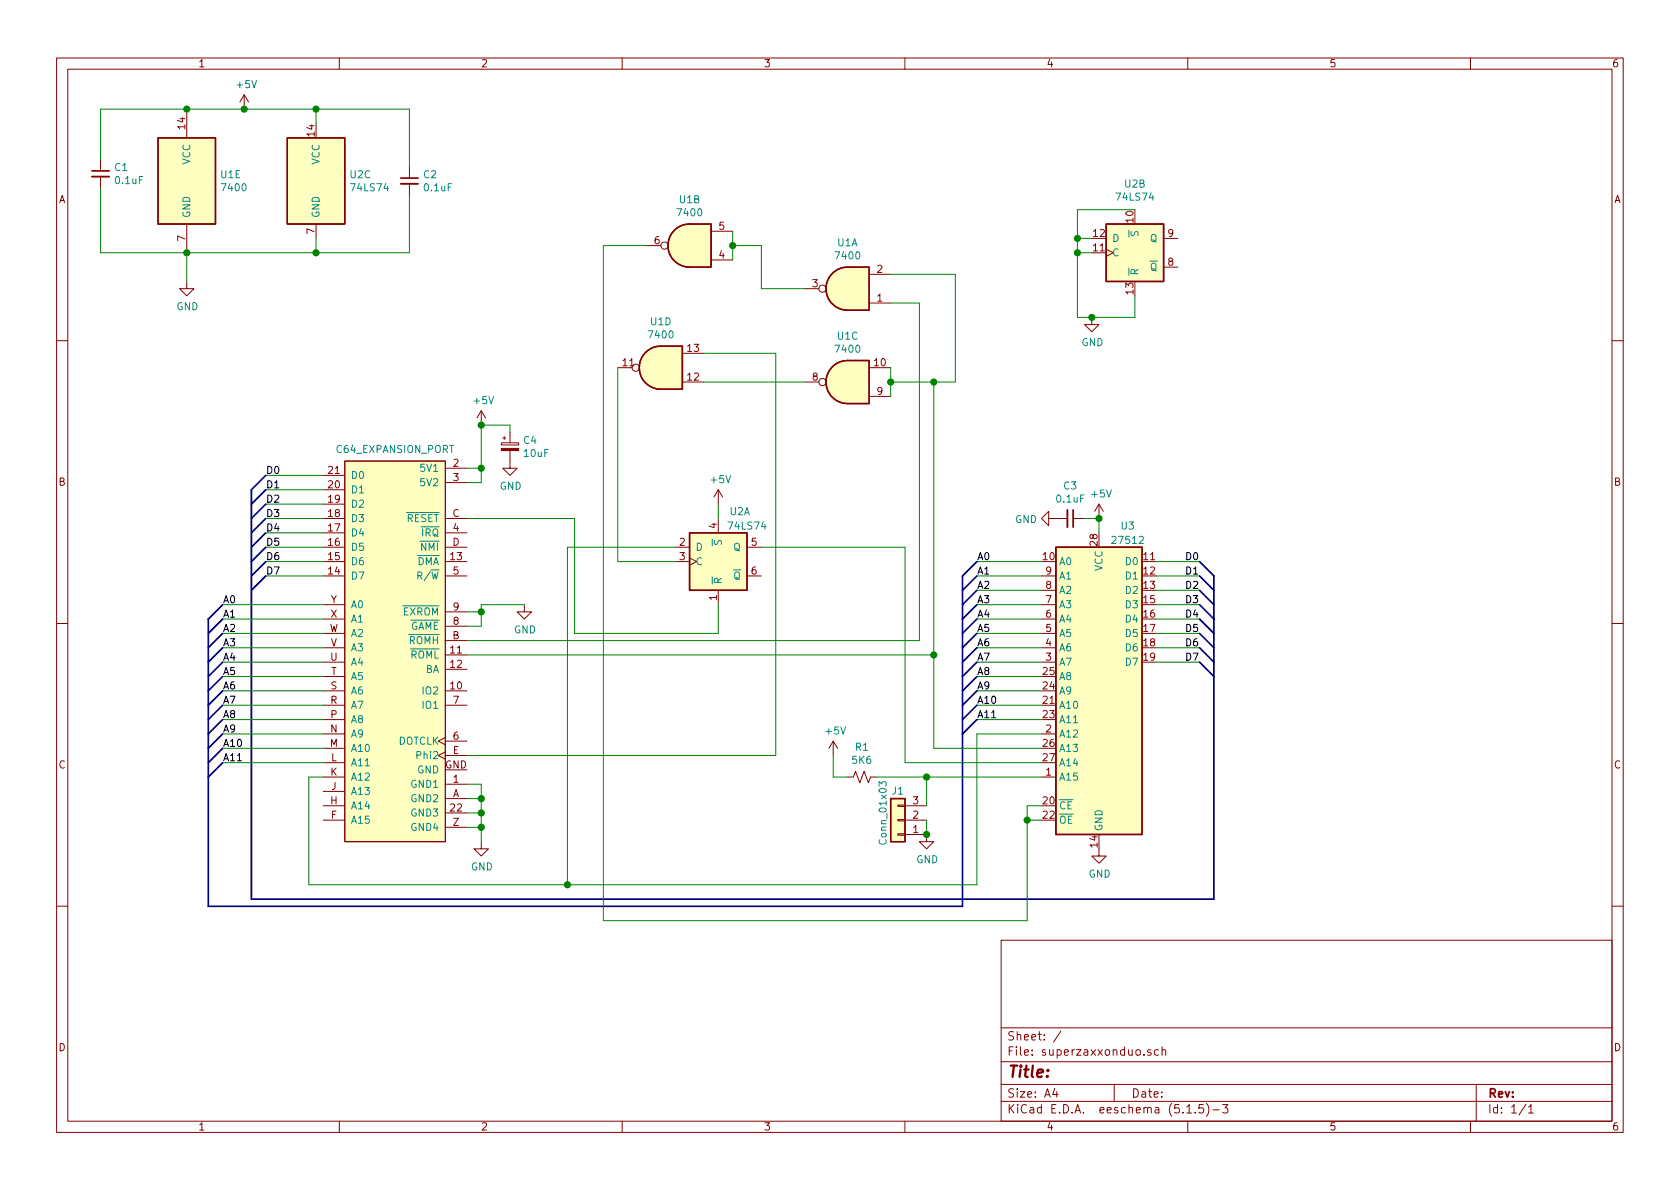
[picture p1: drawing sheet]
<svg xmlns="http://www.w3.org/2000/svg" width="297mm" height="210mm" viewBox="0 0 297 210" stroke-linecap="round" stroke-linejoin="round" font-family="sans-serif">
<g fill="none" stroke="#840000" stroke-width=".18">
<path d="M10 10.3h277v189.9h-277zM12 12.2h273v186.1h-273zM33 19.3v5.1M43.2 16.8l-.8 1.2M43.2 16.8v2.5M43.2 16.8l.7 1.2M60 10.3v1.9M110 10.3v1.9M160 10.3v1.9M210 10.3v1.9M260 10.3v1.9M17.8 28.2v2"/>
<path d="M17.8 31.2v2.1M33 39.6v5.1M55.9 39.6v2.6M72.4 29.5v2M72.4 32.5v2M33 49.8v1.2h1.3l-1.3 1.3-1.3-1.3h1.3M114.3 43.4h2.5M125.7 46h3.8M125.7 40.9h3.8M142.2 51h2.6M153.7 53.6h3.8M153.7 48.5h3.8"/>
<path d="M193 56.1v1.3h1.3l-1.3 1.3-1.2-1.3h1.2M195.6 44.1l1.2 .6-1.2 .6M205.7 47.2h2.6M205.7 42.2h2.6M10 60.2h2M85.1 72.6l-.8 1.3M85.1 72.6v2.6M85.1 72.6l.8 1.3M88.6 78.3h3.1v.4h-3.1zM88.9 77.5h.5M89.2 77.2v.5M90.2 79.7v3.1h1.2l-1.2 1.3-1.3-1.3h1.3"/>
<path d="M90.2 76.4v1.9M109.2 65h2.6M120.6 67.6h3.9M120.6 62.5h3.9M142.2 67.6h2.6M153.7 65h3.8M153.7 70.1h3.8M285 60.2h2M57.1 91.7h3.9M57.1 99.3h3.9M57.1 96.8h3.9M57.1 94.2h3.9"/>
<path d="M57.1 89.1h3.9M57.1 86.6h3.9M57.1 84.1h3.9M61 81.5h17.7v67.3h-17.7zM78.7 91.7h3.8M78.7 99.3h3.8M78.7 96.8h3.8M78.7 94.2h3.8M78.7 82.8h3.8M78.7 85.3h3.8M119.4 99.3h2.5M119.4 96.8h2.5"/>
<path d="M121.9 98.7l1.3 .6-1.3 .6M127 86.6l-.8 1.3M127 86.6v2.5M127 91.7v2.5M127 86.6l.8 1.3M132.1 96.8h2.5M185.4 91.7v-1.3l-1.3 1.3 1.3 1.3v-1.3h3.3M189.7 91.7h2.1M194.3 89.1l-.8 1.3M194.3 89.1v2.6M194.3 89.1l.8 1.3M10 110.3h2"/>
<path d="M57.1 117.1h3.9M57.1 114.5h3.9M57.1 112h3.9M57.1 109.5h3.9M57.1 106.9h3.9M57.1 101.8h3.9M57.1 119.6h3.9M78.7 101.8h3.8M78.7 115.8h3.8M78.7 118.4h3.8M78.7 110.7h3.8M78.7 108.2h3.8"/>
<path d="M78.7 113.3h3.8M92.7 106.9v1.3h1.3l-1.3 1.3-1.3-1.3h1.3M127 104.4v2.5M132.1 101.8h2.5M184.1 117.1h2.6M184.1 114.5h2.6M184.1 112h2.6M184.1 109.5h2.6M184.1 106.9h2.6M184.1 104.4h2.6M184.1 101.8h2.6M285 110.3h2"/>
<path d="M57.1 137.4h3.9M57.1 129.8h3.9M57.1 122.2h3.9M57.1 124.7h3.9M57.1 139.9h3.9M57.1 134.9h3.9M57.1 132.3h3.9M57.1 127.2h3.9M78.7 130.4l-1.2 .7 1.2 .6M78.7 133l-1.2 .6 1.2 .6M78.7 138.7h3.8M78.7 122.2h3.8"/>
<path d="M78.7 131.1h3.8M78.7 124.7h3.8M78.7 133.6h3.8M78.7 136.1h3.8M147.3 131.1l-.7 1.2M147.3 131.1v2.5M147.3 131.1l.8 1.2M149.9 137.4h1l.4-1 .7 2 .8-2 .7 2 .4-1h1M184.1 137.4h2.6M184.1 129.8h2.6M57.1 145h3.9M57.1 142.5h3.9"/>
<path d="M78.7 143.8h3.8M78.7 141.2h3.8M78.7 146.3h3.8M85.1 148.8v1.3h1.3l-1.3 1.3-1.3-1.3h1.3M158.7 142.4h1.3v.2h-1.3zM158.7 147.4h1.3v.3h-1.3zM158.7 144.9h1.3v.3h-1.3zM160 147.6h3.8v1.2h1.3l-1.3 1.3-1.2-1.3h1.2M160 145h3.8M160 142.5h3.8M194.3 150.1v1.3h1.3l-1.3 1.2-1.3-1.2h1.3M10 160.2h2"/>
<path d="M177 166.3h108v32h-108zM285 160.2h2M60 198.3v1.9M110 198.3v1.9M160 198.3v1.9M177 194.8h108M177 191.8h108M177 187.8h108M177 181.8h108M186.5 192.5l-.4 1h1M186.8 193v1M187.6 182.3l-1.3 2"/>
<path d="M197 191.8v3M202.3 186.5v.1M203.5 185.7a.37 .37 0 0 0-.6 .1l.1 .2 .5 .2 .1 .1-.3 .3-.4-.1M204.8 185.7l-.4-.1-.3 .3 .1 .6 .2 .1 .4-.1M205.5 185.7a.37 .37 0 0 1 .6 .1v.8M205.5 185.1v1.5M209.8 195.8l.5-.5v1.5M209.8 196.8h.9M210 198.3v1.9M211.3 196.7v.1M212.8 195.3h-.8v.7l.2-.1 .5 .1 .1 .2v.5l-.3 .1-.5-.1M213.3 195.1a1.71 1.71 0 0 1 0 2.3"/>
<path d="M214.5 196.3h1.1M216.2 195.3h.9l-.5 .6 .4 .1v.7l-.2 .1-.6-.1M260 198.3v1.9M261 191.8v6.5M269.8 195.2l-1.2 2M270.3 195.8l.4-.5v1.5M270.3 196.8h.8"/>
<circle cx="117.5" cy="43.4" r=".63"/>
<circle cx="145.4" cy="51" r=".63"/>
<circle cx="112.4" cy="65" r=".63"/>
<circle cx="145.4" cy="67.6" r=".63"/>
</g>
<path d="M16.3 31.2h3M70.9 32.5h3M188.7 90.2v3" fill="none" stroke="#840000" stroke-width=".33"/>
<path d="M16.3 30.2h3M70.9 31.5h3M189.7 90.2v3" fill="none" stroke="#840000" stroke-width=".3"/>
<path d="M88.6 79.3h3.1v.4h-3.1z" fill="#840000" stroke="#840000" stroke-width=".18"/>
<g fill="#ffffc2" stroke="#ffffc2" stroke-width=".18">
<path d="M157.5 141.2h2.5v7.6h-2.5z"/>
<path d="M186.7 96.8h15.2v50.8h-15.2z"/>
<path d="M27.9 24.4h10.2v15.2h-10.2z"/>
<path d="M147.2 48.4a3.7 3.7 0 0 1 2.7-1.2v7.7a3.8 3.8 0 0 1-3.6-2.4 3.8 3.8 0 0 1 .9-4.1z"/>
<path d="M149.9 47.2h3.8v7.7h-3.8z"/>
<path d="M119.2 40.7a3.7 3.7 0 0 1 2.7-1.1v7.6a3.8 3.8 0 0 1-3.5-2.3 3.8 3.8 0 0 1 .8-4.2z"/>
<path d="M121.9 39.6h3.8v7.6h-3.8z"/>
<path d="M61 81.5h17.7v67.3h-17.7z"/>
<path d="M147.2 64.9a3.7 3.7 0 0 1 2.7-1.2v7.7a3.8 3.8 0 0 1-3.6-2.4 3.8 3.8 0 0 1 .9-4.1z"/>
<path d="M149.9 63.7h3.8v7.7h-3.8z"/>
<path d="M195.6 39.6h10.1v10.2h-10.1z"/>
<path d="M121.9 94.2h10.2v10.2h-10.2z"/>
<path d="M50.8 24.4h10.2v15.2h-10.2z"/>
<path d="M114.1 62.3a3.7 3.7 0 0 1 2.7-1.1v7.6a3.8 3.8 0 0 1-3.5-2.3 3.8 3.8 0 0 1 .8-4.2z"/>
<path d="M116.8 61.2h3.8v7.6h-3.8z"/>
</g>
<path d="M27.9 24.4h10.2v15.2h-10.2zM50.8 24.4h10.2v15.2h-10.2zM195.6 39.6h10.1v10.2h-10.1zM119.2 40.7a3.7 3.7 0 0 1 2.7-1.1h3.8v7.6h-3.8a3.8 3.8 0 0 1-3.5-2.3 3.8 3.8 0 0 1 .8-4.2zM147.2 48.4a3.7 3.7 0 0 1 2.7-1.2h3.8v7.7h-3.8a3.8 3.8 0 0 1-3.6-2.4 3.8 3.8 0 0 1 .9-4.1zM114.1 62.3a3.7 3.7 0 0 1 2.7-1.1h3.8v7.6h-3.8a3.8 3.8 0 0 1-3.5-2.3 3.8 3.8 0 0 1 .8-4.2zM147.2 64.9a3.7 3.7 0 0 1 2.7-1.2h3.8v7.7h-3.8a3.8 3.8 0 0 1-3.6-2.4 3.8 3.8 0 0 1 .9-4.1zM121.9 94.2h10.2v10.2h-10.2zM186.7 96.8h15.2v50.8h-15.2zM157.5 141.2h2.5v7.6h-2.5z" fill="none" stroke="#840000" stroke-width=".25"/>
<path d="M155.4 139v-.8l.5 .4 .1-.3h.6l.1 .5-.1 .2" fill="none" stroke="#008484" stroke-width=".18"/>
<g fill="none" stroke="#000084" stroke-width=".3">
<path d="M47 84.1l-2.6 2.5v72.4h170.2v-57.2l-2.5-2.5M47 99.3l-2.6 2.5M47 86.6l-2.6 2.5M47 89.1l-2.6 2.6M47 91.7l-2.6 2.5M47 94.2l-2.6 2.6M47 96.8l-2.6 2.5M172.7 99.3l-2.5 2.5v58.5h-133.4v-50.8l2.6-2.6M39.4 109.5l-2.6 2.5M39.4 119.6l-2.6 2.6M39.4 117.1l-2.6 2.5M39.4 114.5l-2.6 2.6"/>
<path d="M39.4 112l-2.6 2.5M47 101.8l-2.6 2.6M172.7 109.5l-2.5 2.5M172.7 117.1l-2.5 2.5M172.7 114.5l-2.5 2.6M172.7 101.8l-2.5 2.6M172.7 112l-2.5 2.5M172.7 106.9l-2.5 2.6M172.7 104.4l-2.5 2.5M172.7 119.6l-2.5 2.6M212.1 109.5l2.5 2.5M212.1 106.9l2.5 2.6"/>
<path d="M212.1 104.4l2.5 2.5M212.1 101.8l2.5 2.6M212.1 112l2.5 2.5M212.1 114.5l2.5 2.6M212.1 117.1l2.5 2.5M39.4 127.2l-2.6 2.6M39.4 124.7l-2.6 2.5M39.4 122.2l-2.6 2.5M39.4 134.9l-2.6 2.5M39.4 132.3l-2.6 2.6M39.4 129.8l-2.6 2.5M172.7 124.7l-2.5 2.5"/>
<path d="M172.7 122.2l-2.5 2.5M172.7 127.2l-2.5 2.6"/>
</g>
<g fill="none" stroke="#008400" stroke-width=".18">
<path d="M55.9 19.3v2.5M17.8 28.2v-8.9h54.6v10.2M17.8 33.3v11.4h54.6v-10.2M200.7 37.1h-10.2v19h10.2v-3.8M33 44.7v5.1M55.9 42.2v2.5M114.3 43.4h-7.6v119.4h74.9v-20.3h2.5M129.5 43.4h5.1v7.6h7.6M129.5 40.9v5.1M157.5 53.6h5.1v59.7h-80.1M157.5 48.5h11.4v19.1h-11.4M190.5 42.2h2.5"/>
<path d="M190.5 44.7h2.5M90.2 76.4v-1.2h-5.1v10.1h-2.6M109.2 65v34.3h10.2M124.5 62.5h12.7v71.1h-54.7M124.5 67.6h17.7M157.5 65v5.1M165.1 67.6v64.7h19M47 99.3h10.1M47 96.8h10.1M47 86.6h10.1M47 89.1h10.1M47 91.7h10.1"/>
<path d="M47 94.2h10.1M47 84.1h10.1M82.5 91.7h19.1v20.3h25.4v-5.1M82.5 82.8h2.6M119.4 96.8h-19.1v59.7M127 89.1v2.6M134.6 96.8h25.4v38.1h24.1M172.7 99.3h11.4M191.8 91.7h2.5v2.5M204.5 99.3h7.6M39.4 106.9h17.7M39.4 119.6h17.7"/>
<path d="M39.4 109.5h17.7M39.4 112h17.7M39.4 114.5h17.7M39.4 117.1h17.7M47 101.8h10.1M82.5 108.2h2.6M82.5 115.8h82.6M92.7 106.9h-7.6v3.8h-2.6M172.7 106.9h11.4M172.7 101.8h11.4M172.7 104.4h11.4M172.7 119.6h11.4"/>
<path d="M172.7 109.5h11.4M172.7 112h11.4M172.7 114.5h11.4M172.7 117.1h11.4M204.5 106.9h7.6M204.5 101.8h7.6M204.5 104.4h7.6M204.5 109.5h7.6M204.5 112h7.6M204.5 114.5h7.6M204.5 117.1h7.6M39.4 122.2h17.7"/>
<path d="M39.4 124.7h17.7M39.4 127.2h17.7M39.4 129.8h17.7M39.4 132.3h17.7M39.4 134.9h17.7M82.5 138.7h2.6v10.1M147.3 133.6v3.8h2.6M154.9 137.4h29.2M163.8 137.4v5.1M172.7 122.2h11.4M172.7 124.7h11.4M172.7 127.2h11.4"/>
<path d="M184.1 129.8h-11.4v26.7h-118.1v-19.1h2.5M82.5 143.8h2.6M82.5 146.3h2.6M82.5 141.2h2.6M163.8 145v2.6M181.6 145h2.5"/>
</g>
<g fill="#008400" stroke="#008400" stroke-width=".25">
<circle cx="85.1" cy="82.8" r=".51"/>
<circle cx="85.1" cy="141.2" r=".51"/>
<circle cx="181.6" cy="145" r=".51"/>
<circle cx="43.2" cy="19.3" r=".51"/>
<circle cx="85.1" cy="108.2" r=".51"/>
<circle cx="194.3" cy="91.7" r=".51"/>
<circle cx="33" cy="44.7" r=".51"/>
<circle cx="85.1" cy="75.2" r=".51"/>
<circle cx="33" cy="19.3" r=".51"/>
<circle cx="55.9" cy="19.3" r=".51"/>
<circle cx="55.9" cy="44.7" r=".51"/>
<circle cx="190.5" cy="44.7" r=".51"/>
<circle cx="165.1" cy="115.8" r=".51"/>
<circle cx="190.5" cy="42.2" r=".51"/>
<circle cx="193" cy="56.1" r=".51"/>
<circle cx="100.3" cy="156.5" r=".51"/>
<circle cx="163.8" cy="137.4" r=".51"/>
<circle cx="163.8" cy="147.6" r=".51"/>
<circle cx="85.1" cy="146.3" r=".51"/>
<circle cx="157.5" cy="67.6" r=".51"/>
<circle cx="165.1" cy="67.6" r=".51"/>
<circle cx="85.1" cy="143.8" r=".51"/>
<circle cx="129.5" cy="43.4" r=".51"/>
</g>
<text font-size="2.8" fill="#840000" x="178" y="190.5">Title:</text>
<g font-size="2.1" fill="#840000">
<text x="178" y="184">Sheet: /</text>
<text x="178" y="186.7">File: superzaxxonduo.sch</text>
<text x="178" y="196.9">KiCad E.D.A. eeschema (5.1.5)-3</text>
<text x="178" y="194.1">Size: A4</text>
<text x="200" y="194.1">Date:</text>
<text x="263" y="194.1">Rev:</text>
<text x="263" y="196.9">Id: 1/1</text>
</g>
<g font-size="1.8" fill="#840000">
<text x="35" y="11.9">1</text>
<text x="85" y="11.9">2</text>
<text x="135" y="11.9">3</text>
<text x="185" y="11.9">4</text>
<text x="235" y="11.9">5</text>
<text x="285" y="11.9">6</text>
<text x="32.8" y="22.8" transform="rotate(-90 32.8 22.8)">14</text>
<text x="55.6" y="24.1" transform="rotate(-90 55.6 24.1)">14</text>
<text x="10.4" y="35.9">A</text>
<text x="285.4" y="35.9">A</text>
<text x="55.6" y="41.4" transform="rotate(-90 55.6 41.4)">7</text>
<text x="127.2" y="40.6">5</text>
<text x="193.3" y="41.9">12</text>
<text x="200.4" y="39.3" transform="rotate(-90 200.4 39.3)">10</text>
<text x="206.5" y="41.9">9</text>
<text x="32.8" y="42.6" transform="rotate(-90 32.8 42.6)">7</text>
<text x="115.7" y="43.2">6</text>
<text x="127.2" y="45.7">4</text>
<text x="193.3" y="44.4">11</text>
<text x="206.5" y="47">8</text>
<text x="143.7" y="50.8">3</text>
<text x="155.1" y="53.3">1</text>
<text x="155.1" y="48.3">2</text>
<text x="200.4" y="52" transform="rotate(-90 200.4 52)">13</text>
<text x="110.2" y="64.8">11</text>
<text x="121.6" y="62.2">13</text>
<text x="154.6" y="64.8">10</text>
<text x="121.6" y="67.3">12</text>
<text x="143.7" y="67.3">8</text>
<text x="155.1" y="69.8">9</text>
<text x="58.1" y="83.8">21</text>
<text x="80.2" y="82.5">2</text>
<text x="10.4" y="85.9">B</text>
<text x="58.1" y="88.9">19</text>
<text x="58.1" y="86.4">20</text>
<text x="80.2" y="85.1">3</text>
<text x="285.4" y="85.9">B</text>
<text x="58.1" y="94">17</text>
<text x="58.1" y="91.4">18</text>
<text x="80" y="91.4">C</text>
<text x="80.2" y="94">4</text>
<text x="126.7" y="93.4" transform="rotate(-90 126.7 93.4)">4</text>
<text x="58.1" y="101.6">14</text>
<text x="58.1" y="99.1">15</text>
<text x="58.1" y="96.5">16</text>
<text x="79.7" y="99.1">13</text>
<text x="80" y="96.5">D</text>
<text x="80.2" y="101.6">5</text>
<text x="120.2" y="96.5">2</text>
<text x="120.2" y="99.1">3</text>
<text x="132.9" y="96.5">5</text>
<text x="132.9" y="101.6">6</text>
<text x="184.5" y="99.1">10</text>
<text x="184.9" y="101.6">9</text>
<text x="194.1" y="96.5" transform="rotate(-90 194.1 96.5)">28</text>
<text x="202.2" y="99.1">11</text>
<text x="202.2" y="101.6">12</text>
<text x="58.5" y="106.7">Y</text>
<text x="80.2" y="107.9">9</text>
<text x="126.7" y="106.1" transform="rotate(-90 126.7 106.1)">1</text>
<text x="184.9" y="106.7">7</text>
<text x="184.9" y="104.1">8</text>
<text x="202.2" y="104.1">13</text>
<text x="202.2" y="106.7">15</text>
<text x="58.2" y="111.8">W</text>
<text x="58.5" y="109.2">X</text>
<text x="80" y="113">B</text>
<text x="80.2" y="110.5">8</text>
<text x="184.9" y="111.8">5</text>
<text x="184.9" y="109.2">6</text>
<text x="202.2" y="109.2">16</text>
<text x="202.2" y="111.8">17</text>
<text x="58.4" y="116.8">U</text>
<text x="58.5" y="114.3">V</text>
<text x="58.5" y="119.4">T</text>
<text x="79.7" y="115.6">11</text>
<text x="79.7" y="118.1">12</text>
<text x="184.5" y="119.4">25</text>
<text x="184.9" y="116.8">3</text>
<text x="184.9" y="114.3">4</text>
<text x="202.2" y="114.3">18</text>
<text x="202.2" y="116.8">19</text>
<text x="58.4" y="124.5">R</text>
<text x="58.5" y="121.9">S</text>
<text x="79.7" y="121.9">10</text>
<text x="80.2" y="124.5">7</text>
<text x="184.5" y="124.5">21</text>
<text x="184.5" y="121.9">24</text>
<text x="58.4" y="129.5">N</text>
<text x="58.5" y="127">P</text>
<text x="80.2" y="130.8">6</text>
<text x="184.5" y="127">23</text>
<text x="184.9" y="129.5">2</text>
<text x="10.4" y="135.9">C</text>
<text x="58.3" y="132.1">M</text>
<text x="58.4" y="137.2">K</text>
<text x="58.5" y="134.6">L</text>
<text x="78.7" y="135.9">GND</text>
<text x="80.1" y="133.3">E</text>
<text x="184.5" y="132.1">26</text>
<text x="184.5" y="134.6">27</text>
<text x="184.9" y="137.2">1</text>
<text x="285.4" y="135.9">C</text>
<text x="58.4" y="142.2">H</text>
<text x="58.6" y="139.7">J</text>
<text x="79.7" y="143.5">22</text>
<text x="80" y="141">A</text>
<text x="80.2" y="138.4">1</text>
<text x="161.4" y="142.2">3</text>
<text x="184.5" y="142.2">20</text>
<text x="58.5" y="144.8">F</text>
<text x="80.1" y="146">Z</text>
<text x="161.4" y="147.3">1</text>
<text x="161.4" y="144.8">2</text>
<text x="184.5" y="144.8">22</text>
<text x="194.1" y="149.8" transform="rotate(-90 194.1 149.8)">14</text>
<text x="10.4" y="185.9">D</text>
<text x="285.4" y="185.9">D</text>
<text x="35" y="199.9">1</text>
<text x="85" y="199.9">2</text>
<text x="135" y="199.9">3</text>
<text x="185" y="199.9">4</text>
<text x="235" y="199.9">5</text>
<text x="285" y="199.9">6</text>
</g>
<g font-size="1.8" fill="#008484">
<text x="42" y="15.6">+5V</text>
<text x="33.7" y="29.1" transform="rotate(-90 33.7 29.1)">VCC</text>
<text x="56.5" y="29.1" transform="rotate(-90 56.5 29.1)">VCC</text>
<text x="20.3" y="30.2">C1</text>
<text x="20.5" y="32.6">0.1uF</text>
<text x="39.1" y="31.5">U1E</text>
<text x="39.4" y="33.8">7400</text>
<text x="62" y="31.5">U2C</text>
<text x="62.2" y="33.8">74LS74</text>
<text x="74.9" y="31.5">C2</text>
<text x="75.1" y="33.8">0.1uF</text>
<text x="120.2" y="35.9">U1B</text>
<text x="197.6" y="35.5">74LS74</text>
<text x="198.9" y="33.2">U2B</text>
<text x="33.7" y="38.6" transform="rotate(-90 33.7 38.6)">GND</text>
<text x="56.5" y="38.6" transform="rotate(-90 56.5 38.6)">GND</text>
<text x="120" y="38.2">7400</text>
<text x="201.3" y="41.8" transform="rotate(-90 201.3 41.8)">S</text>
<text x="147.9" y="45.9">7400</text>
<text x="148.1" y="43.6">U1A</text>
<text x="196.6" y="45.3">C</text>
<text x="196.6" y="42.8">D</text>
<text x="203.4" y="47.9">Q</text>
<text x="203.4" y="42.8">Q</text>
<text x="201.3" y="48.8" transform="rotate(-90 201.3 48.8)">R</text>
<text x="31.2" y="54.9">GND</text>
<text x="114.9" y="59.8">7400</text>
<text x="115.1" y="57.5">U1D</text>
<text x="147.9" y="62.4">7400</text>
<text x="148.1" y="60.1">U1C</text>
<text x="191.2" y="61.2">GND</text>
<text x="83.9" y="71.5">+5V</text>
<text x="59.6" y="80.1">C64_EXPANSION_PORT</text>
<text x="74.6" y="83.4">5V1</text>
<text x="92.6" y="78.5">C4</text>
<text x="92.7" y="80.8">10uF</text>
<text x="62" y="89.8">D2</text>
<text x="62" y="87.2">D1</text>
<text x="62" y="84.7">D0</text>
<text x="74.6" y="86">5V2</text>
<text x="88.3" y="86.6">GND</text>
<text x="125.8" y="85.4">+5V</text>
<text x="186.9" y="88.9">0.1uF</text>
<text x="188.1" y="86.6">C3</text>
<text x="193.1" y="88">+5V</text>
<text x="62" y="94.9">D4</text>
<text x="62" y="92.3">D3</text>
<text x="71.8" y="92.3">RESET</text>
<text x="74.6" y="94.9">IRQ</text>
<text x="129" y="93.6">74LS74</text>
<text x="129.1" y="91.1">U2A</text>
<text x="179.5" y="92.5">GND</text>
<text x="198.3" y="93.6">U3</text>
<text x="62" y="99.9">D6</text>
<text x="62" y="97.4">D5</text>
<text x="73.7" y="99.9">DMA</text>
<text x="74.5" y="97.4">NMI</text>
<text x="122.9" y="97.4">D</text>
<text x="122.9" y="99.9">C</text>
<text x="127.6" y="96.4" transform="rotate(-90 127.6 96.4)">S</text>
<text x="129.7" y="97.4">Q</text>
<text x="187.2" y="99.9">A0</text>
<text x="194.9" y="101" transform="rotate(-90 194.9 101)">VCC</text>
<text x="196.9" y="96.2">27512</text>
<text x="199.2" y="99.9">D0</text>
<text x="62" y="102.5">D7</text>
<text x="62" y="107.6">A0</text>
<text x="74.3" y="102.5">R/W</text>
<text x="127.6" y="103.4" transform="rotate(-90 127.6 103.4)">R</text>
<text x="129.7" y="102.5">Q</text>
<text x="187.2" y="107.6">A3</text>
<text x="187.2" y="105">A2</text>
<text x="187.2" y="102.5">A1</text>
<text x="199.2" y="102.5">D1</text>
<text x="199.2" y="105">D2</text>
<text x="199.2" y="107.6">D3</text>
<text x="62" y="112.6">A2</text>
<text x="62" y="110.1">A1</text>
<text x="71.2" y="108.8">EXROM</text>
<text x="72.3" y="113.9">ROMH</text>
<text x="72.4" y="111.4">GAME</text>
<text x="90.9" y="112">GND</text>
<text x="187.2" y="112.6">A5</text>
<text x="187.2" y="110.1">A4</text>
<text x="199.2" y="110.1">D4</text>
<text x="199.2" y="112.6">D5</text>
<text x="62" y="117.7">A4</text>
<text x="62" y="115.2">A3</text>
<text x="72.5" y="116.5">ROML</text>
<text x="75.2" y="119">BA</text>
<text x="187.2" y="117.7">A7</text>
<text x="187.2" y="115.2">A6</text>
<text x="199.2" y="115.2">D6</text>
<text x="199.2" y="117.7">D7</text>
<text x="62" y="125.3">A7</text>
<text x="62" y="122.8">A6</text>
<text x="62" y="120.3">A5</text>
<text x="74.9" y="122.8">IO2</text>
<text x="74.9" y="125.3">IO1</text>
<text x="187.2" y="125.3">A10</text>
<text x="187.2" y="122.8">A9</text>
<text x="187.2" y="120.3">A8</text>
<text x="62" y="130.4">A9</text>
<text x="62" y="127.9">A8</text>
<text x="70.4" y="131.7">DOTCLK</text>
<text x="146.1" y="129.9">+5V</text>
<text x="187.2" y="130.4">A12</text>
<text x="187.2" y="127.9">A11</text>
<text x="62" y="135.5">A11</text>
<text x="62" y="133">A10</text>
<text x="73.8" y="136.8">GND</text>
<text x="74" y="134.2">Phi2</text>
<text x="150.7" y="135.1">5K6</text>
<text x="151.3" y="132.8">R1</text>
<text x="187.2" y="133">A13</text>
<text x="187.2" y="135.5">A14</text>
<text x="62" y="143.1">A14</text>
<text x="62" y="140.6">A13</text>
<text x="62" y="138">A12</text>
<text x="72.8" y="139.3">GND1</text>
<text x="72.8" y="141.9">GND2</text>
<text x="157.8" y="140.5">J1</text>
<text x="187.2" y="138">A15</text>
<text x="187.2" y="143.1">CE</text>
<text x="62" y="145.7">A15</text>
<text x="72.8" y="144.4">GND3</text>
<text x="72.8" y="146.9">GND4</text>
<text x="156.8" y="149" transform="rotate(-90 156.8 149)">Conn_01x03</text>
<text x="187.2" y="145.7">OE</text>
<text x="194.9" y="147.1" transform="rotate(-90 194.9 147.1)">GND</text>
<text x="83.3" y="153.9">GND</text>
<text x="162" y="152.6">GND</text>
<text x="192.5" y="155.2">GND</text>
</g>
<g font-size="1.8">
<text x="47" y="83.8">D0</text>
<text x="47" y="86.4">D1</text>
<text x="47" y="88.9">D2</text>
<text x="47" y="91.4">D3</text>
<text x="47" y="94">D4</text>
<text x="47" y="96.5">D5</text>
<text x="47" y="99.1">D6</text>
<text x="47" y="101.6">D7</text>
<text x="172.7" y="101.6">A1</text>
<text x="172.7" y="99.1">A0</text>
<text x="209.8" y="101.6">D1</text>
<text x="209.8" y="99.1">D0</text>
<text x="39.4" y="106.7">A0</text>
<text x="172.7" y="106.7">A3</text>
<text x="172.7" y="104.1">A2</text>
<text x="209.8" y="106.7">D3</text>
<text x="209.8" y="104.1">D2</text>
<text x="39.4" y="109.2">A1</text>
<text x="39.4" y="111.8">A2</text>
<text x="172.7" y="109.2">A4</text>
<text x="172.7" y="111.8">A5</text>
<text x="209.8" y="111.8">D5</text>
<text x="209.8" y="109.2">D4</text>
<text x="39.4" y="114.3">A3</text>
<text x="39.4" y="116.8">A4</text>
<text x="39.4" y="119.4">A5</text>
<text x="172.7" y="114.3">A6</text>
<text x="172.7" y="116.8">A7</text>
<text x="172.7" y="119.4">A8</text>
<text x="209.8" y="116.8">D7</text>
<text x="209.8" y="114.3">D6</text>
<text x="39.4" y="121.9">A6</text>
<text x="39.4" y="124.5">A7</text>
<text x="172.7" y="121.9">A9</text>
<text x="172.7" y="124.5">A10</text>
<text x="39.4" y="127">A8</text>
<text x="39.4" y="129.5">A9</text>
<text x="172.7" y="127">A11</text>
<text x="39.4" y="132.1">A10</text>
<text x="39.4" y="134.6">A11</text>
</g>
</svg>
